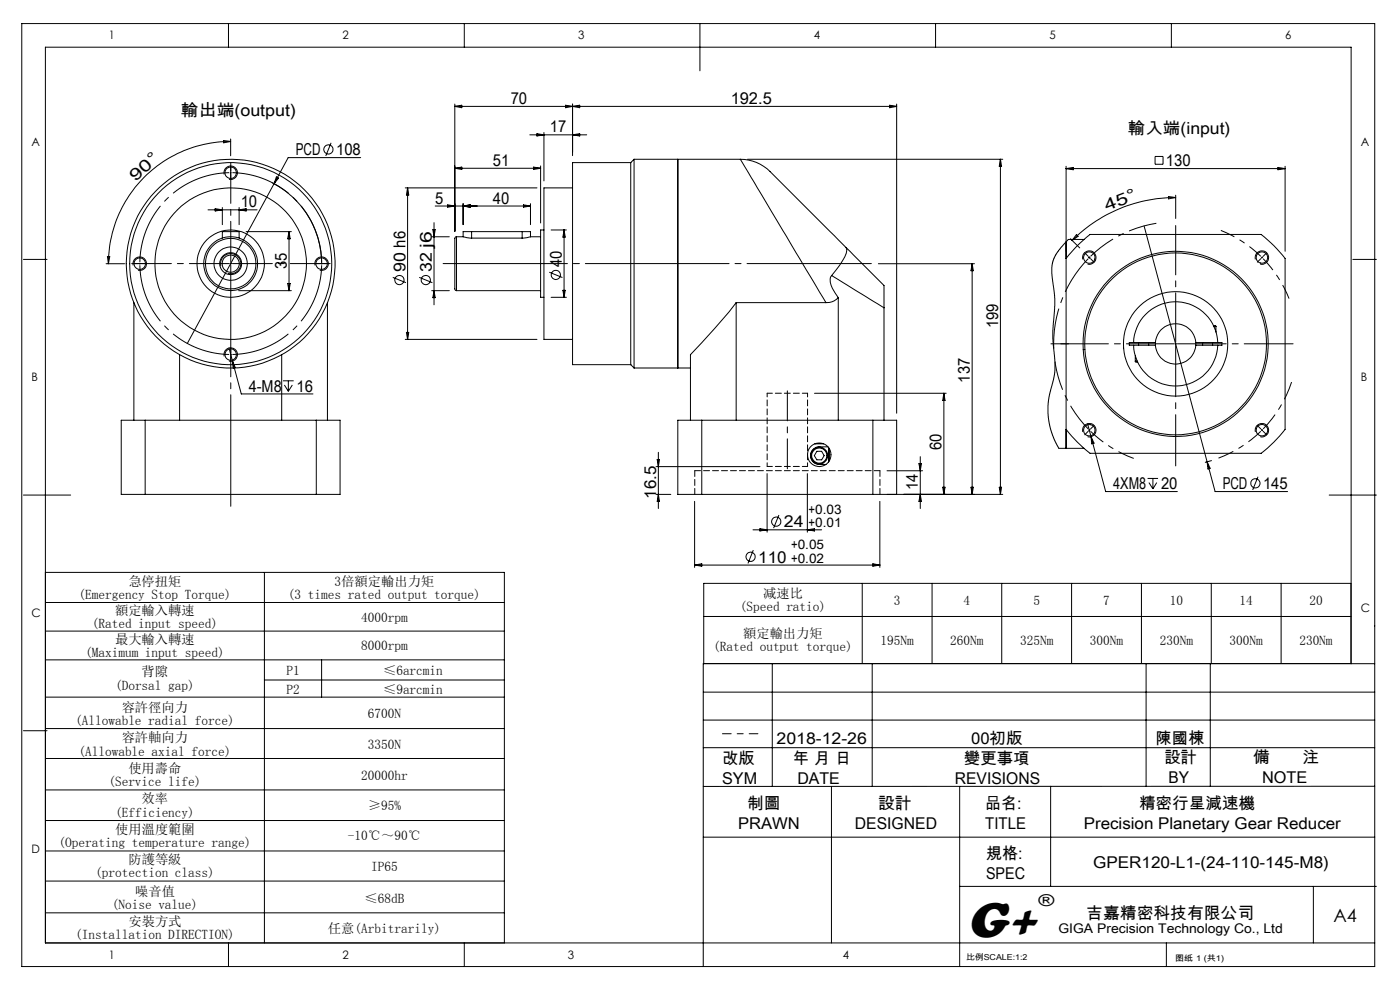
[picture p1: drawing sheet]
<svg xmlns="http://www.w3.org/2000/svg" width="297mm" height="210mm" viewBox="0 0 297 210" stroke-linecap="round" stroke-linejoin="round" font-family="sans-serif">
<g fill="none" stroke="#000" stroke-width=".21">
<path d="M4.6 5h287v200h-287zM48.5 5v5M98.5 5v5M148.5 5v10M198.5 5v5M248.5 5v5M47.4 29.8l1.5 .2-1.5 .3zM47.6 37a1.43 1.43 0 0 1 1.2-1.8 1.43 1.43 0 0 1 1.6 1.6 1.43 1.43 0 0 1-1.8 1.2M48.8 36.6h.3M48.9 30a25.9 25.9 0 0 0-25.9 25.9M48.9 29.5v3.5M48.9 36.5v.3"/>
<path d="M57.7 38.8a19.3 19.3 0 0 1 10.5 17M58.6 37.5l.5 .3-1 1.2zM70.2 30.3l-1.1 2.8M76.5 33.4h-15.4l-21.4 39.5M86 39.9h27.9M86.5 39.9v32.1M86.5 39.9l.2 1.5h-.5zM96.5 22.6h93.7M96.5 22.1v27M96.5 35.7h18.2M96.5 35.7l1.5-.3v.5zM96.5 22.6l1.5-.3v.6z"/>
<path d="M112.4 28.6h12.1M113.2 35.4l1.5 .3-1.5 .2zM113.9 28.4l1.5 .2-1.5 .2zM114.7 35.2v12.1M115.4 28.1v10.3M120 22.3l1.5 .3-1.5 .3zM121.5 39.9h-6.1v32.1h6.1M121.5 22.1v10.9M121.5 28.6l1.5-.2v.4zM121.5 22.6l1.5-.3v.6zM133.8 34.5v42.9M133.8 34.5h-12.3v42.9h12.3"/>
<path d="M134.5 33.8v44.3M134.5 33.8h22.6M134.5 33.8l-.7 .7M143.8 33.8v44.3zM157.1 33.8a10.2 10.2 0 0 1 7.6 3.9l14.8 14.8M157.1 33.8l18.1 30.4M158.6 33.8h54.1M188.7 22.3l1.5 .3-1.5 .3zM190.2 22.1v65.6M212.2 33.8v71.1M212.2 33.8l.3 1.5h-.5zM226.2 35.3v18"/>
<path d="M226.2 35.8h46.4M226.2 35.8l1.5-.3v.5zM245 33.2h1.7v1.6h-1.7zM271.1 35.5l1.5 .3-1.5 .2zM272.6 35.3v18M5 55h5M22.5 55.9h3.9M22.8 54.4h.5l-.3 1.5zM28.3 56.3a1.43 1.43 0 0 1 1.2-1.8 1.43 1.43 0 0 1 1.6 1.6 1.43 1.43 0 0 1-1.8 1.2M44.1 44.5h10.4M45.6 44.3l1.6 .2-1.6 .3zM46.8 56.5a2.14 2.14 0 0 1 1.9-2.7 2.14 2.14 0 0 1 2.3 2.3 2.14 2.14 0 0 1-2.6 1.9"/>
<path d="M47.2 50.5v-1.4h3.5v1.4M47.2 44v3.7M50.7 44v3.7M50.7 44.5l1.5-.2v.5zM52.2 49.1h9.6M61.3 49.1v12.6M61.3 49.1l.3 1.6h-.6zM66.9 56.3a1.42 1.42 0 0 1 1.2-1.8 1.42 1.42 0 0 1 1.5 1.6 1.42 1.42 0 0 1-1.8 1.2M83.3 58.8l2.8 1.2M88.9 58.8l2.8 1.2M91.6 50.2h3.7M91.8 48.7h.5l-.2 1.5z"/>
<path d="M92.1 47.2v17.5M92.3 43.7h20.2M95 43.5l1.5 .2-1.5 .2zM96.8 50.2l-.3 .3v10.8l.3 .4M96.8 50.2v11.5M98.2 43.2v4.5M98.2 43.7l1.6-.2v.4zM98.3 50.2l1.7 .3M100 49.1h-1.8v1.1h-1.4M100 49.1h10.8M100 50.5h10.8M100 49.1v1.4"/>
<path d="M110.8 49.1h1.7v1.1M110.8 49.1v1.4M111.1 43.5l1.4 .2-1.4 .2zM112.5 50.2l-1.7 .3M112.5 50.2h2.2M112.5 43.2v4.5M115.4 48.8h-.7v14.3h.7M116.5 57.7l2.8 1.2M116.9 48.8h3.3M119.7 48.8v14.3M119.7 48.8l.2 1.5h-.5zM176.4 58.4a2.3 2.3 0 0 0 .2 2.7l1.2 2"/>
<path d="M176.4 58.4l11.1 6.9M179.5 52.5a1.88 1.88 0 0 1-.3 2l-1.1 1.8-1.7 2.1M179.5 52.5l7.5 7.5a1.15 1.15 0 0 1 .5 1.5v3.8M186.3 55.9h20.4M206.2 55.9v49M206.2 55.9l.3 1.5h-.5zM226.2 51.3v3.5zM226.2 54.8a28.8 28.8 0 0 1 5-5.1h36.3a28.8 28.8 0 0 1 5.1 5.1v36.3a28.8 28.8 0 0 1-5.1 5.1h-36.3a28.8 28.8 0 0 1-5-5.1M226.2 54.8v36.3M227.1 50.7l2 1.9M228.4 49.8l.3 .3-1.3 .9zM229.7 55a1.44 1.44 0 0 1 1.2-1.8 1.44 1.44 0 0 1 1.6 1.5 1.44 1.44 0 0 1-1.8 1.3"/>
<path d="M230 50.8h-3.4l-2.4 2.9-.6 1.1-.4 1.1-.1 2.2 .7 5.1-.5 8.7 .5 4.7v2l-.3 1.8-.9 3.4-.3 2.1 .1 2.4 .4 2.4 .8 2.3 1 2.1h5.4M231 54.5l.1 .1M231.1 54.6l-.1 .2M231.1 54.6l.1 .2M231.2 54.5l-.1 .1M242.7 47.9l13.4 50.1M247.9 41.7l1.5 .2-1.5 .3zM249.4 41.9a31.1 31.1 0 0 0-22 9.1M249.4 41.4v4.9M266.3 55a1.44 1.44 0 0 1 1.2-1.8 1.44 1.44 0 0 1 1.6 1.5 1.44 1.44 0 0 1-1.8 1.3M287 55h5M28.4 64.2v24.9"/>
<path d="M38.1 75.2v13.9M47.6 75.6a1.42 1.42 0 0 1 1.2-1.8 1.42 1.42 0 0 1 1.5 1.5 1.42 1.42 0 0 1-1.7 1.3M48.6 73.8l2.6 9.8h15.2M48.9 61.7h.2M49.3 76.6l.6 1.4-.4 .1zM50.6 61.7h11.2M59.8 75.2v13.9M61 60.1h.6l-.3 1.6zM69.5 64.2v24.9M86 72h27.9M86.2 70.5h.5l-.2 1.5zM91.6 61.7h3.7"/>
<path d="M92.1 61.7l.2 1.4h-.5zM96.8 61.7h17.9M116.9 63.1h3.3M119.4 61.6h.5l-.2 1.5zM133.8 77.4l.7 .7M134.5 78.1h12M156.2 64.2l-4.6 5.5-5.1 5.5v13.9M156.2 64.2h19M156.2 64.2v24.9M177.8 63.1a3.2 3.2 0 0 1-2.6 1.1M177.8 63.1v26M187.5 65.3v23.8"/>
<path d="M240.5 73.2a8.9 8.9 0 0 0 8.9 8.7 8.9 8.9 0 0 0 8.9-8.7M240.5 72.7a8.9 8.9 0 0 1 8.9-8.7 8.9 8.9 0 0 1 8.9 8.7M240.8 76.6l.1 .2h.4M240.8 76.6h.5M240.8 75.5v1.1M241.5 72.7v.5M243.7 72.7v.5M245.1 73.2a4.3 4.3 0 0 0 4.3 4 4.3 4.3 0 0 0 4.3-4M245.1 72.7a4.3 4.3 0 0 1 4.3-4 4.3 4.3 0 0 1 4.3 4M245.1 72.7v.5M245.1 72.7h-5.5v.5h5.5M253.7 72.7v.5"/>
<path d="M253.7 72.7h5.5v.5h-5.5M255.1 72.7v.5M257.2 72.7v.5M257.5 69.1h.3l.2 .2M257.5 69.3h.5M258 69.3v1.1M30.8 89.1h-5.1v15.8h5.1M30.8 89.1h36.3M30.8 89.1v15.8M60 80.8h2.3M60.3 81.7l.9 1.3M61.2 80.8v2.2"/>
<path d="M62 81.7l-.8 1.3M67.1 89.1h5v15.8h-5M67.1 89.1v15.8M139.2 99h22M139.4 97.5h.5l-.2 1.5zM139.7 95.9v12M148.9 89.1h-5.1v15.8h5.1M148.9 89.1v15.8M148.9 89.1h36.3M172.8 83.4h27.9M172.9 94.1h1.8M173.1 94.1h.1"/>
<path d="M173.3 95.7h1l.5 1-.5 .8h-1l-.5-.8zM175.6 94.8h-.6a3.1 3.1 0 0 0-2.8 .8 1.97 1.97 0 0 0 .2 2.2 1.97 1.97 0 0 0 2.1 .7h.7M175.8 94.9v3.1M175.9 95.2v2.5M185.2 89.1h5v15.8h-5M185.2 89.1v15.8M188.2 99.9h7.5M194.9 98.3h.6l-.3 1.6zM195.2 96.9v11M200.2 83.4v21.5M200.2 83.4l.3 1.5h-.5zM226.2 91.1v4z"/>
<path d="M229.7 91.6a1.44 1.44 0 0 1 1.2-1.8 1.44 1.44 0 0 1 1.6 1.5 1.44 1.44 0 0 1-1.8 1.3M230.7 89.9l.8 2.7M231.5 92.6l3.1 11.7h15.2M231.5 92.6l.6 1.4-.5 .1zM256.1 98l1.7 6.3h15.4M256.1 98l.6 1.3-.4 .2zM257.1 97.7l-1.5 .4M266.3 91.6a1.44 1.44 0 0 1 1.2-1.8 1.44 1.44 0 0 1 1.6 1.5 1.44 1.44 0 0 1-1.8 1.3M5 105h10M30.8 104.9h36.3M139.2 104.9h3.1M139.7 104.9l.2 1.5h-.5z"/>
<path d="M147.4 106.4v14M147.4 119.9h39.3M147.4 119.9l1.5-.3v.5zM148.9 104.9h36.3M159.7 112.4h14.6M159.8 116.7l-1.1 2.8M161.2 112.1l1.5 .3-1.5 .2zM162.7 100.5v12.4M165.2 109.2l-1.1 2.8M171.3 100.5v12.4M171.3 112.4l1.5-.3v.5zM185.2 119.6l1.5 .3-1.5 .2z"/>
<path d="M186.7 106.4v14M188.2 104.9h24.5M195.2 104.9l.3 1.5h-.6zM200 103.4h.5l-.3 1.5zM206 103.4h.5l-.3 1.5zM212 103.4h.5l-.3 1.5zM243.5 101.5h2.2M243.7 102.4l.9 1.3M244.6 101.5v2.2M245.4 102.4l-.8 1.3M266.9 101.1l-1.2 2.8M282 105h10"/>
<path d="M9.6 121.4h97.4v78.6M9.6 127.8h97.4M9.6 133.9h97.4M9.6 140h97.4M56.1 121.4v78.6M68.2 140v7.9M149.3 123.7h137.3v17h-137.3zM149.3 130.8h137.3M182.9 123.7v17M197.7 123.7v17M212.5 123.7v17M227.3 123.7v17"/>
<path d="M242.1 123.7v17M257 123.7v17M271.8 123.7v17M5 155h5M9.6 147.9h97.4M9.6 154.5h97.4M56.1 144.2h50.9M149.2 152.7h142.4M149.2 146.8h142.4M149.2 158.6h142.4M163.8 140.8v26M185 140.8v26"/>
<path d="M243.1 140.8v26M256.8 140.8v26M286.6 140.8v-130.8h-277v190h282M291.6 140.8h-142.4v64.2M9.6 160.9h97.4M9.6 167.6h97.4M9.6 174.1h97.4M149.2 177.6h142.4M176.4 166.8v33.2M203.6 166.8v38.2M222.9 166.8v21.2M291.6 166.8h-142.4"/>
<path d="M9.6 180.5h97.4M9.6 186.9h97.4M9.6 193.6h97.4M203.6 188h88.4M278.6 188v12M48.5 200v5M98.5 200v5M247.4 200v5"/>
<circle cx="49" cy="36.6" r="1.21"/>
<circle cx="69.7" cy="31.7" r=".98"/>
<circle cx="29.7" cy="55.9" r="1.22"/>
<circle cx="48.9" cy="55.9" r="3.5"/>
<circle cx="48.9" cy="55.9" r="5.7"/>
<circle cx="48.9" cy="55.9" r="22.2"/>
<circle cx="48.9" cy="55.9" r="21.4"/>
<circle cx="48.9" cy="55.9" r="7.2"/>
<circle cx="48.9" cy="55.9" r="5.4"/>
<circle cx="48.9" cy="55.9" r="1.82"/>
<circle cx="48.9" cy="55.9" r="16.1"/>
<circle cx="48.9" cy="55.9" r="2.31"/>
<circle cx="68.2" cy="55.9" r="1.21"/>
<circle cx="84.7" cy="59.4" r=".98"/>
<circle cx="90.3" cy="59.4" r=".98"/>
<circle cx="117.9" cy="58.3" r=".97"/>
<circle cx="231.1" cy="54.6" r="1.21"/>
<circle cx="267.7" cy="54.6" r="1.21"/>
<circle cx="48.9" cy="75.2" r="1.2"/>
<circle cx="249.4" cy="72.9" r="19.3"/>
<circle cx="249.4" cy="73" r="11.1"/>
<circle cx="249.4" cy="73" r="19.6"/>
<circle cx="173.8" cy="96.5" r="2.5"/>
<circle cx="173.8" cy="96.7" r="1.79"/>
<circle cx="173.8" cy="96.6" r="1.6"/>
<circle cx="231.1" cy="91.3" r="1.21"/>
<circle cx="267.7" cy="91.3" r="1.21"/>
<circle cx="159.2" cy="118.1" r=".98"/>
<circle cx="164.7" cy="110.6" r=".98"/>
<circle cx="266.3" cy="102.5" r=".98"/>
</g>
<path d="M231.4 54.4a25.9 25.9 0 0 1 13.9-7" fill="none" stroke="#000" stroke-width=".21" stroke-dasharray="30.5 1.3 1.3 1.3" stroke-dashoffset="24.5" stroke-linecap="butt"/>
<path d="M29.7 55.9v.2M29.7 55.9v-.2M68.2 55.9v-.2M68.2 55.9v.2M267.7 54.6l-.1-.1M267.7 54.6l.1 .1M49 75.2h.1M49 75.2h-.2M231.1 91.2l.1 .2M231.1 91.2l-.1-.1M267.7 91.2l.1-.1M267.7 91.2l-.1 .2" fill="none" stroke="#000" stroke-width=".21" stroke-dasharray="30.5 1.3 1.3 1.3" stroke-linecap="butt"/>
<path d="M267.5 54.4a25.9 25.9 0 0 0-8.5-5.5M268 54.9a25.9 25.9 0 0 1 5.5 8.4" fill="none" stroke="#000" stroke-width=".21" stroke-dasharray="30.5 1.3 1.3 1.3" stroke-dashoffset="27.3" stroke-linecap="butt"/>
<path d="M268 91a25.9 25.9 0 0 0 6-10" fill="none" stroke="#000" stroke-width=".21" stroke-dasharray="30.5 1.3 1.3 1.3" stroke-dashoffset="26.5" stroke-linecap="butt"/>
<path d="M267.5 91.5a25.9 25.9 0 0 1-9 5.7" fill="none" stroke="#000" stroke-width=".21" stroke-dasharray="30.5 1.3 1.3 1.3" stroke-dashoffset="27" stroke-linecap="butt"/>
<path d="M231.4 91.5a25.9 25.9 0 0 0 9.1 5.7" fill="none" stroke="#000" stroke-width=".21" stroke-dasharray="30.5 1.3 1.3 1.3" stroke-dashoffset="26.9" stroke-linecap="butt"/>
<path d="M230.9 54.9a25.8 25.8 0 0 0-7.4 19.1" fill="none" stroke="#000" stroke-width=".21" stroke-dasharray="30.5 1.3 1.3 1.3" stroke-dashoffset="21.9" stroke-linecap="butt"/>
<path d="M223.8 76.7a25.8 25.8 0 0 0 7.1 14.3" fill="none" stroke="#000" stroke-width=".21" stroke-dasharray="30.5 1.3 1.3 1.3" stroke-dashoffset="24.3" stroke-linecap="butt"/>
<path d="M48.6 36.6a19.3 19.3 0 0 0-18.9 19M29.7 56.3a19.3 19.3 0 0 0 18.9 18.9M68.2 55.6a19.3 19.3 0 0 0-18.9-19M49.3 75.2a19.3 19.3 0 0 0 18.9-18.9" fill="none" stroke="#000" stroke-width=".21" stroke-dasharray="30.5 1.3 1.3 1.3" stroke-dashoffset="17.6" stroke-linecap="butt"/>
<path d="M94 55.9h90.9" fill="none" stroke="#000" stroke-width=".21" stroke-dasharray="30.5 1.3 1.3 1.3" stroke-dashoffset="4.1"/>
<path d="M167 99.4v-16.5" fill="none" stroke="#000" stroke-width=".21" stroke-dasharray="30.5 1.3 1.3 1.3" stroke-dashoffset="24.1"/>
<path d="M153.3 155.6h7.5" fill="none" stroke="#000" stroke-width=".21" stroke-dasharray="30.5 1.3 1.3 1.3" stroke-dashoffset="28.6"/>
<path d="M147.4 99.8h39.3M147.4 99.8v5M186.7 104.8v-5" fill="none" stroke="#000" stroke-width=".21" stroke-dasharray="1.3 .6"/>
<path d="M162.7 98.9h8.6M162.7 83.4h8.6" fill="none" stroke="#000" stroke-width=".21" stroke-dasharray="1.3 .6" stroke-dashoffset=".2"/>
<path d="M162.7 83.4v15.5M171.3 98.9v-15.5" fill="none" stroke="#000" stroke-width=".21" stroke-dasharray="1.3 .6" stroke-dashoffset=".5"/>
<g fill="none" stroke="#000" stroke-width=".21" stroke-dasharray="30.5 1.3 1.3 1.3">
<path d="M49 36.3v-1.1M49 37v1M29.3 55.9h-1M29.7 55.9h-.2M29.7 55.9h.1M30 55.9h1.1M49 55.9v-.2M49 55.9h-.2M49 55.9v.2M49 55.9h.1M67.9 55.9h-1.1M68.2 55.9h.2"/>
<path d="M68.2 55.9h-.1M68.6 55.9h1M230.9 54.4l-.8-.8M231.4 54.9l.7 .7M267.5 54.9l-.8 .7M267.7 54.6l.1-.1M267.7 54.6l-.1 .1M268 54.4l.7-.8M49 75.2v.2M49 75.2v-.2M49 75.6v1M49 74.8v-1"/>
<path d="M222.9 72.9h3.8M249.4 72.9v-.1M249.4 72.9h-.2M249.4 72.9v.2M249.4 72.9h.2M230.9 91.5l-.8 .7M231.1 91.2l-.1 .2M231.1 91.2l.1-.1M231.4 91l.7-.7M267.5 91l-.8-.7M267.7 91.2l.1 .2M267.7 91.2l-.1-.1"/>
<path d="M268 91.5l.7 .7"/>
</g>
<path d="M249.4 72.6v-24.8" fill="none" stroke="#000" stroke-width=".21" stroke-dasharray="30.5 1.3 1.3 1.3" stroke-dashoffset="20"/>
<path d="M249.1 72.9h-24.1" fill="none" stroke="#000" stroke-width=".21" stroke-dasharray="30.5 1.3 1.3 1.3" stroke-dashoffset="20.4"/>
<path d="M249.4 73.3v25.5" fill="none" stroke="#000" stroke-width=".21" stroke-dasharray="30.5 1.3 1.3 1.3" stroke-dashoffset="19.6"/>
<path d="M249.8 72.9h24.5" fill="none" stroke="#000" stroke-width=".21" stroke-dasharray="30.5 1.3 1.3 1.3" stroke-dashoffset="20.1"/>
<path d="M49 55.6v-21.1" fill="none" stroke="#000" stroke-width=".21" stroke-dasharray="30.5 1.3 1.3 1.3" stroke-dashoffset="21.9"/>
<path d="M48.6 55.9h-20.7" fill="none" stroke="#000" stroke-width=".21" stroke-dasharray="30.5 1.3 1.3 1.3" stroke-dashoffset="22.1"/>
<path d="M49 56.3v51.1" fill="none" stroke="#000" stroke-width=".21" stroke-dasharray="30.5 1.3 1.3 1.3" stroke-dashoffset="6.8"/>
<path d="M49.3 55.9h20.8" fill="none" stroke="#000" stroke-width=".21" stroke-dasharray="30.5 1.3 1.3 1.3" stroke-dashoffset="22"/>
<text font-size="11" x="205.1" y="198.7">G+</text>
<text font-size="3.9" x="282.9" y="195.5">A4</text>
<g font-size="3.5">
<text x="108.4" y="22.1">70</text>
<text x="155" y="22.1">192.5</text>
<text x="38.4" y="24.7">輸出端(output)</text>
<text x="116.7" y="28.1">17</text>
<text x="239.2" y="28.4">輸入端(input)</text>
<text x="62.8" y="32.9">PCD</text>
<text x="71.3" y="32.9">108</text>
<text x="104.6" y="35.2">51</text>
<text x="247.4" y="35.2">130</text>
<text x="28.8" y="38.5" transform="rotate(-42 28.8 38.5)">9 0 °</text>
<text x="51.1" y="44">10</text>
<text x="92.3" y="43.2">5</text>
<text x="104.6" y="43.2">40</text>
<text x="234.8" y="44.8" transform="rotate(-21 234.8 44.8)">4 5 °</text>
<text x="60.8" y="57" transform="rotate(-90 60.8 57)">35</text>
<text x="86" y="57.8" transform="rotate(-90 86 57.8)">90 h6</text>
<text x="91.6" y="57.8" transform="rotate(-90 91.6 57.8)">32 j6</text>
<text x="119.2" y="56.7" transform="rotate(-90 119.2 56.7)">40</text>
<text x="211.8" y="69.6" transform="rotate(-90 211.8 69.6)">199</text>
<text x="52.8" y="83.1">4-M8</text>
<text x="62.9" y="83.1">16</text>
<text x="205.8" y="81.1" transform="rotate(-90 205.8 81.1)">137</text>
<text x="199.8" y="95.4" transform="rotate(-90 199.8 95.4)">60</text>
<text x="139.2" y="105.8" transform="rotate(-90 139.2 105.8)">16.5</text>
<text x="194.7" y="104" transform="rotate(-90 194.7 104)">14</text>
<text x="236.2" y="103.8">4XM8</text>
<text x="246.3" y="103.8">20</text>
<text x="259.4" y="103.8">PCD</text>
<text x="267.9" y="103.8">145</text>
<text x="166.3" y="111.9">24</text>
<text x="160.9" y="119.3">110</text>
<text x="220.3" y="192.2">®</text>
<text x="230.5" y="194.8">吉嘉精密科技有限公司</text>
</g>
<g font-size="3.4">
<text x="164.8" y="157.8">2018-12-26</text>
<text x="206" y="157.8">00初版</text>
<text x="245.2" y="157.8">陳國棟</text>
<text x="247" y="161.8">設計</text>
<text x="265.8" y="161.8">備</text>
<text x="276.3" y="161.8">注</text>
<text x="153.2" y="162.1">改版</text>
<text x="153.2" y="166.4">SYM</text>
<text x="168.2" y="162.1">年 月 日</text>
<text x="169.2" y="166.4">DATE</text>
<text x="202.6" y="166.4">REVISIONS</text>
<text x="204.5" y="162.1">變更事項</text>
<text x="247.9" y="166.1">BY</text>
<text x="267.7" y="166.1">NOTE</text>
<text x="158.5" y="171.6">制圖</text>
<text x="186.3" y="171.6">設計</text>
<text x="209" y="171.6">品名:</text>
<text x="241.6" y="171.6">精密行星減速機</text>
<text x="156.6" y="175.9">PRAWN</text>
<text x="181.4" y="175.9">DESIGNED</text>
<text x="209" y="175.9">TITLE</text>
<text x="229.9" y="175.9">Precision Planetary Gear Reducer</text>
<text x="209.2" y="182.2">規格:</text>
<text x="231.9" y="184.1">GPER120-L1-(24-110-145-M8)</text>
<text x="209.2" y="186.5">SPEC</text>
</g>
<g font-size="2.8">
<text x="171.5" y="109.1">+0.03</text>
<text x="171.5" y="111.9">+0.01</text>
<text x="167.8" y="116.5">+0.05</text>
<text x="167.8" y="119.3">+0.02</text>
<text x="27.2" y="124.2">急停扭矩</text>
<text x="71" y="124.2">3倍額定輸出力矩</text>
<text x="16.6" y="127">(Emergency Stop Torque)</text>
<text x="24.4" y="130.4">額定輸入轉速</text>
<text x="61.1" y="127">(3 times rated output torque)</text>
<text x="76.6" y="131.8">4000rpm</text>
<text x="156.9" y="129.7">(Speed ratio)</text>
<text x="161.9" y="126.8">减速比</text>
<text x="189.6" y="128.3">3</text>
<text x="204.4" y="128.3">4</text>
<text x="219.2" y="128.3">5</text>
<text x="234.1" y="128.3">7</text>
<text x="248.2" y="128.3">10</text>
<text x="263" y="128.3">14</text>
<text x="277.8" y="128.3">20</text>
<text x="19.5" y="133.3">(Rated input speed)</text>
<text x="24.4" y="136.5">最大輸入轉速</text>
<text x="76.6" y="137.9">8000rpm</text>
<text x="157.6" y="135.3">額定輸出力矩</text>
<text x="186.8" y="136.8">195Nm</text>
<text x="201.6" y="136.8">260Nm</text>
<text x="216.4" y="136.8">325Nm</text>
<text x="231.2" y="136.8">300Nm</text>
<text x="246" y="136.8">230Nm</text>
<text x="260.8" y="136.8">300Nm</text>
<text x="275.7" y="136.8">230Nm</text>
<text x="18.1" y="139.3">(Maximum input speed)</text>
<text x="30.1" y="143.5">背隙</text>
<text x="60.7" y="143.1">P1</text>
<text x="81.3" y="143.1">≤6arcmin</text>
<text x="151.3" y="138.2">(Rated output torque)</text>
<text x="24.4" y="146.3">(Dorsal gap)</text>
<text x="60.7" y="147.2">P2</text>
<text x="81.3" y="147.2">≤9arcmin</text>
<text x="15.9" y="153.8">(Allowable radial force)</text>
<text x="25.8" y="151">容許徑向力</text>
<text x="78" y="152.4">6700N</text>
<text x="16.6" y="160.3">(Allowable axial force)</text>
<text x="25.8" y="157.5">容許軸向力</text>
<text x="78" y="158.9">3350N</text>
<text x="23" y="166.8">(Service life)</text>
<text x="27.2" y="164">使用壽命</text>
<text x="76.6" y="165.4">20000hr</text>
<text x="24.4" y="173.2">(Efficiency)</text>
<text x="30" y="170.4">效率</text>
<text x="78" y="171.8">≥95%</text>
<text x="12.4" y="179.7">(Operating temperature range)</text>
<text x="24.4" y="176.9">使用溫度範圍</text>
<text x="73.8" y="178.3">-10℃～90℃</text>
<text x="27.2" y="183.3">防護等級</text>
<text x="78.7" y="184.7">IP65</text>
<text x="20.2" y="186.1">(protection class)</text>
<text x="28.7" y="190">噪音值</text>
<text x="77.3" y="191.4">≤68dB</text>
<text x="23.7" y="192.9">(Noise value)</text>
<text x="27.2" y="196.4">安裝方式</text>
<text x="69.6" y="197.8">任意(Arbitrarily)</text>
<text x="224.5" y="197.8">GIGA Precision Technology Co., Ltd</text>
<text x="16" y="199.2">(Installation DIRECTION)</text>
</g>
<g font-size="2.5">
<text x="23.1" y="8.4">1</text>
<text x="72.7" y="8.4">2</text>
<text x="122.7" y="8.4">3</text>
<text x="172.7" y="8.4">4</text>
<text x="222.7" y="8.4">5</text>
<text x="272.7" y="8.4">6</text>
<text x="6.7" y="30.9">A</text>
<text x="288.7" y="30.9">A</text>
<text x="6.7" y="80.9">B</text>
<text x="288.7" y="80.9">B</text>
<text x="6.7" y="130.9">C</text>
<text x="288.7" y="129.9">C</text>
<text x="6.7" y="180.9">D</text>
<text x="23.1" y="203.4">1</text>
<text x="72.7" y="203.4">2</text>
<text x="120.5" y="203.4">3</text>
<text x="178.8" y="203.4">4</text>
</g>
<g font-size="1.7">
<text x="204.9" y="203.7">比例SCALE:1:2</text>
<text x="249.3" y="203.8">图纸 1 (共1)</text>
</g>
</svg>
